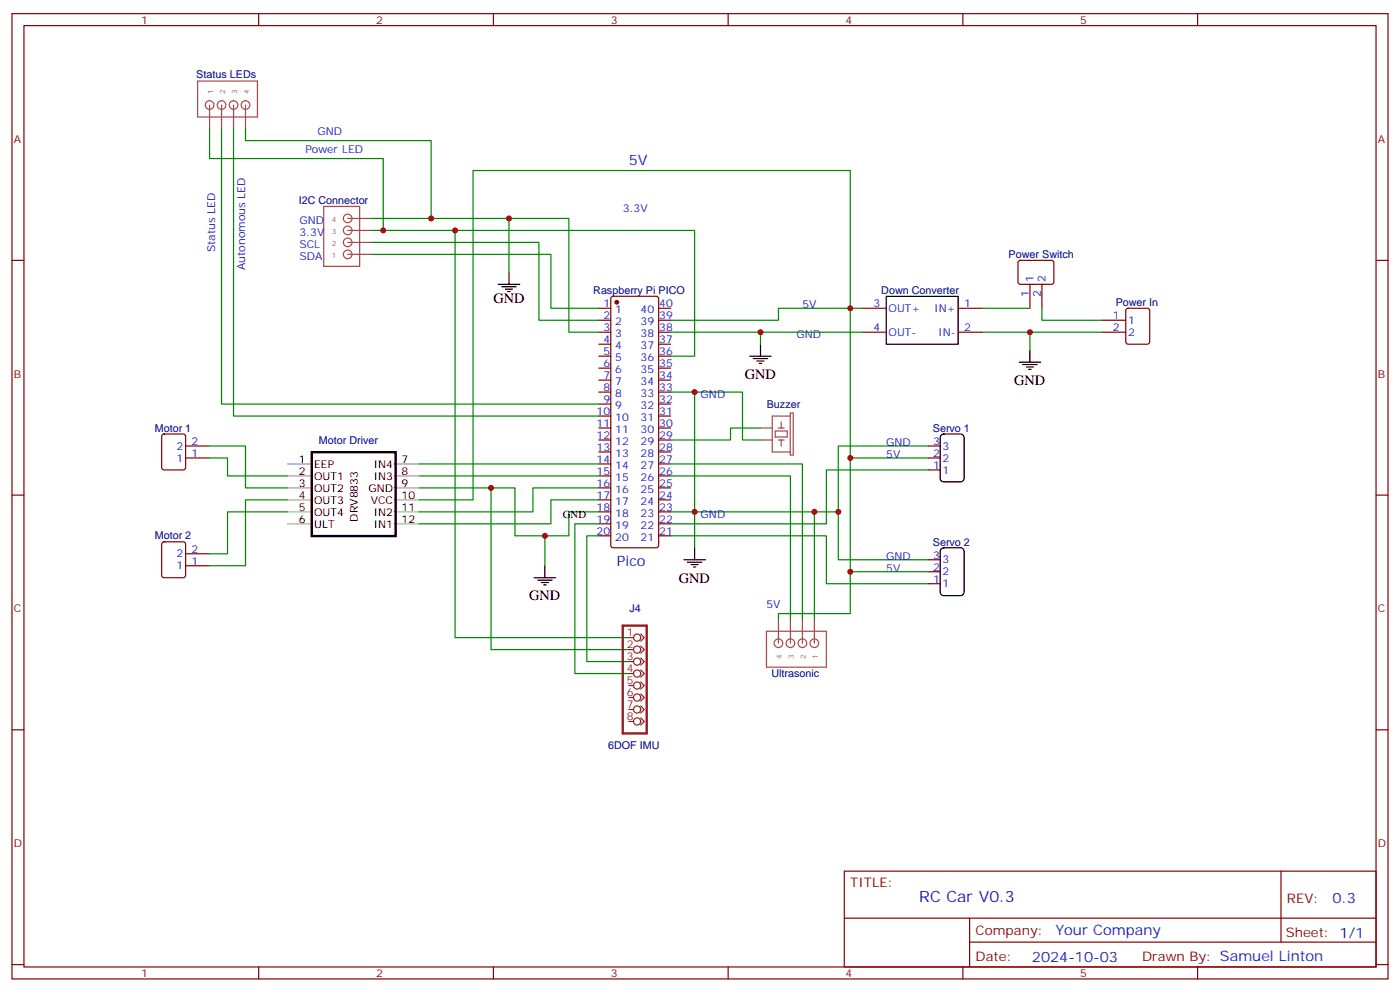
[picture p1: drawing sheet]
<svg xmlns="http://www.w3.org/2000/svg" width="412mm" height="292mm" viewBox="0 0 412 292" stroke-linecap="round" stroke-linejoin="round" font-family="sans-serif">
<g fill="none" stroke="#870000" stroke-width=".35">
<path d="M3.5 4h405.4v284.4h-405.4zM7.1 7.5h398.2v277.3h-398.2zM76.2 4v3.5M145.3 4v3.5M214.5 4v3.5M283.6 4v3.5M352.8 4v3.5M3.5 76.7h3.6M300.1 76.9l.5-.2h9.4l.4 .7v5.9l-.7 .4h-9.4l-.4-.7v-5.6zM405.3 76.7h3.6M176.4 90.8h3.5M176.4 97.9h3.5"/>
<path d="M176.4 94.3h3.5M180.2 87.5l.4-.2h12.7l.5 .2 .2 .5v72.7l-.2 .5-.5 .2h-12.7l-.5-.3-.2-.4v-72.7zM194 90.8h3.6M194 97.9h3.6M194 94.3h3.6M254 90.8h7.1M254 97.9h7.1M282.2 90.8h7.1M282.2 97.9h7.1M303.4 83.7v7.1M306.9 83.7v7.1M324.6 97.9h7"/>
<path d="M324.6 94.3h7M331.8 91l.5-.2h5.7l.6 .4 .1 9.5-.5 .6-5.9 .1-.6-.5-.1-9.4zM176.4 101.4h3.5M176.4 104.9h3.5M176.4 108.4h3.5M176.4 112h3.5M176.4 115.5h3.5M176.4 119h3.5M194 101.4h3.6M194 104.9h3.6M194 108.4h3.6M194 112h3.6"/>
<path d="M194 115.5h3.6M194 119h3.6M47.9 128.1l.4-.3h5.7l.6 .5 .1 9.4-.5 .7h-5.9l-.6-.4-.1-9.4zM54.7 134.9h7M54.7 131.4h7M176.4 122.6h3.5M176.4 126.1h3.5M176.4 129.6h3.5M176.4 133.1h3.5M176.4 136.7h3.5M194 122.6h3.6M194 126.1h3.6"/>
<path d="M194 129.6h3.6M194 133.1h3.6M194 136.7h3.6M273.4 134.9h3.5M273.4 131.4h3.5M273.4 138.4h3.5M3.5 145.8h3.6M47.9 159.8l.4-.2h5.7l.6 .4 .1 9.5-.5 .6-5.9 .1-.6-.5-.1-9.4zM176.4 140.2h3.5M176.4 143.7h3.5M176.4 147.2h3.5M176.4 150.8h3.5"/>
<path d="M176.4 154.3h3.5M176.4 157.8h3.5M194 140.2h3.6M194 143.7h3.6M194 147.2h3.6M194 150.8h3.6M194 154.3h3.6M194 157.8h3.6M405.3 145.8h3.6M54.7 166.7h7M54.7 163.1h7M273.4 171.9h3.5"/>
<path d="M273.4 168.4h3.5M273.4 164.9h3.5M3.5 215h3.6M405.3 215h3.6M248.7 256.6h156.6v28.2h-156.6zM377.3 256.6v20.9M248.7 270.5h156.5M285.6 277.5h119.6M285.6 270.5v14.1M3.5 284.1h3.6M76.2 284.8v3.6M145.3 284.8v3.6"/>
<path d="M214.5 284.8v3.6M283.6 284.8v3.6M352.8 284.8v3.6M405.3 284.1h3.6"/>
</g>
<g fill="none" stroke="#a64a4a" stroke-width=".35">
<path d="M58.2 23.9h17.6v10.6h-17.6zM61.7 30.9v7M65.3 30.9v7M68.8 30.9v7M72.3 30.9v7M95.4 60.8h10.5v17.7h-10.5zM101.1 71.4a1.27 1.27 0 0 1 1.8-1.2 1.27 1.27 0 0 1 .4 2.1 1.27 1.27 0 0 1-2.1-.5l-.1-.4M102.4 74.9h7M102.4 71.4h7M102.4 67.9h7M102.4 64.3h7M224 126.1h3.5"/>
<path d="M224 129.6h3.5M228.4 127h3.5v1.7h-3.5zM229.2 126.1h1.8M229.2 129.6h1.8M230.1 124.3v1.8M230.1 129.6v1.8M232.8 122.6h-5.3v10.5h5.3M232.8 121.7h.9v12.3h-.9zM225.8 185.9h17.6v10.6h-17.6zM229.3 182.5v7M232.8 182.5v7M236.4 190.7a1.27 1.27 0 0 1-1.2-1.7 1.27 1.27 0 0 1 2.1-.4 1.27 1.27 0 0 1-.5 2.1h-.4"/>
<path d="M236.4 182.5v7M239.9 182.5v7"/>
<circle cx="61.7" cy="30.9" r="1.27"/>
<circle cx="65.3" cy="30.9" r="1.27"/>
<circle cx="68.8" cy="30.9" r="1.27"/>
<circle cx="72.3" cy="30.9" r="1.27"/>
<circle cx="102.4" cy="64.3" r="1.27"/>
<circle cx="102.4" cy="67.9" r="1.27"/>
<circle cx="102.4" cy="74.9" r="1.27"/>
<circle cx="229.3" cy="189.5" r="1.27"/>
<circle cx="232.8" cy="189.5" r="1.27"/>
<circle cx="239.9" cy="189.5" r="1.27"/>
</g>
<g fill="none" stroke="#000" stroke-width=".35">
<path d="M146.8 83.7h6.3M147.8 84.5h4.2M148.9 85.2h2.1M149.6 85.9h.7M149.9 80.2v3.5M261.1 87.3h21.1v14.1h-21.1zM220.8 104.9h6.4M221.9 105.6h4.2M223 106.3h2.1M223.7 107h.7M224 101.4v3.5M300.2 106.7h6.4"/>
<path d="M301.3 107.4h4.2M302.3 108.1h2.1M303 108.8h.7M303.4 103.2v3.5M277.2 128.3l.8-.5h4.9l.7 .3 .3 .5 .1 12.3-.2 .6-.6 .4-5.2 .1-.6-.3-.4-.5-.1-12.3zM157.3 170.2h6.4M158.4 170.9h4.2M159.5 171.6h2.1M160.2 172.3h.7M160.5 166.7v3.5M201.4 164.9h6.4M202.5 165.6h4.2"/>
<path d="M203.6 166.3h2.1M204.3 167h.7M204.6 161.4v3.5M277.2 161.8l.8-.4h4.9l.7 .2 .3 .5 .1 12.3-.2 .6-.6 .4-5.2 .1-.6-.3-.4-.5-.1-12.3z"/>
</g>
<g fill="none" stroke="#008700" stroke-width=".35">
<path d="M61.7 37.9v8.8h51.2v21.2M65.3 37.9v81.1h111.1M68.8 37.9v84.7h107.6M72.3 37.9v3.5h54.7v22.9M109.4 64.3h58.2v33.6h8.8M109.4 67.9h95.2v37h-7M109.4 74.9h52.9v15.9h14.1M109.4 71.4h49.3v22.9h17.7M134.1 67.9v119.9h51.1M149.9 64.3v15.9M197.6 97.9h56.4M224 97.9v3.5"/>
<path d="M250.5 90.8h-21.2v3.5h-31.7M250.5 90.8v44.1h22.9M250.5 90.8v-40.6h-111.2v97h-15.8M250.5 90.8h3.5M289.3 97.9h35.3M289.3 90.8h14.1M303.4 97.9v5.3M306.9 90.8v3.5h17.7M197.6 115.5h21.1v14.1h5.3M204.6 115.5v45.9M61.7 134.9h5.3v5.3h17.7M61.7 131.4h10.6v12.3h12.4"/>
<path d="M123.5 136.7h52.9M197.6 136.7h38.8v45.8M224 126.1h-8.8v3.5h-17.6M250.5 134.9v45.9h-21.2v1.7M273.4 138.4h-30v15.9h-45.8M273.4 131.4h-26.5v33.5h26.5M84.7 147.2h-12.4v19.5h-10.6M84.7 150.8h-17.7v12.3h-5.3M123.5 143.7h28.2v14.1h15.9v-7h8.8M123.5 140.2h52.9M144.6 143.7v47.6h40.6M160.5 157.8v8.9"/>
<path d="M176.4 147.2h-14.1v7.1h-38.8M176.4 143.7h-19.4v7.1h-33.5M176.4 154.3h-7.1v44.1h15.9M176.4 157.8h-3.5v37.1h12.3M197.6 157.8h45.8v14.1h30M197.6 140.2h35.2v42.3M197.6 150.8h49.3M239.9 150.8v31.7M250.5 168.4h22.9"/>
</g>
<path d="M84.7 136.7h7M116.4 136.7h7.1M84.7 154.3h7M84.7 150.8h7M84.7 147.2h7M84.7 143.7h7M84.7 140.2h7M116.4 154.3h7.1M116.4 150.8h7.1M116.4 147.2h7.1M116.4 143.7h7.1M116.4 140.2h7.1" fill="none" stroke="#999" stroke-width=".35"/>
<path d="M91.8 133.2h24.7v24.7h-24.7z" fill="none" stroke="#000" stroke-width=".71"/>
<circle cx="181.7" cy="89" r=".53" fill="#870000" stroke="#870000" stroke-width=".35"/>
<path d="M183.4 184.3h7.1v31.7h-7.1z" fill="none" stroke="#8c2424" stroke-width=".71"/>
<g fill="none" stroke="#8c2424" stroke-width=".35">
<path d="M185.2 187.8h1.4M185.2 191.3h1.4M185.2 194.9h1.4M185.2 198.4h1.4M188.7 186.8l1.1 1-1.1 1.1M188.7 190.3l1.1 1-1.1 1.1M188.7 193.8l1.1 1.1-1.1 1M188.7 197.3l1.1 1.1-1.1 1.1M185.2 201.9h1.4M185.2 205.5h1.4M185.2 209h1.4M185.2 212.5h1.4"/>
<path d="M188.7 200.9l1.1 1-1.1 1.1M188.7 204.4l1.1 1.1-1.1 1M188.7 207.9l1.1 1.1-1.1 1M188.7 211.5l1.1 1-1.1 1.1"/>
<circle cx="187.7" cy="198.4" r="1.06"/>
<circle cx="187.7" cy="187.8" r="1.06"/>
<circle cx="187.7" cy="194.9" r="1.06"/>
<circle cx="187.7" cy="191.3" r="1.06"/>
<circle cx="187.7" cy="205.5" r="1.06"/>
<circle cx="187.7" cy="201.9" r="1.06"/>
<circle cx="187.7" cy="212.5" r="1.06"/>
<circle cx="187.7" cy="209" r="1.06"/>
</g>
<g fill="#c00">
<circle cx="250.5" cy="90.8" r=".88"/>
<circle cx="160.5" cy="157.8" r=".88"/>
<circle cx="303.4" cy="97.9" r=".88"/>
<circle cx="224" cy="97.9" r=".88"/>
<circle cx="204.6" cy="150.8" r=".88"/>
<circle cx="204.6" cy="115.5" r=".88"/>
<circle cx="246.9" cy="150.8" r=".88"/>
<circle cx="250.5" cy="134.9" r=".88"/>
<circle cx="250.5" cy="168.4" r=".88"/>
<circle cx="144.6" cy="143.7" r=".88"/>
<circle cx="239.9" cy="150.8" r=".88"/>
<circle cx="149.9" cy="64.3" r=".88"/>
<circle cx="127" cy="64.3" r=".88"/>
<circle cx="134.1" cy="67.9" r=".88"/>
<circle cx="112.9" cy="67.9" r=".88"/>
</g>
<text font-size="4.6" fill="#00f" x="270.8" y="265.6">RC Car V0.3</text>
<g font-size="4.2" fill="#00f">
<text x="185.2" y="48.5">5V</text>
<text x="181.7" y="166.7">Pico</text>
<text x="392.5" y="265.9">0.3</text>
<text x="310.9" y="275.4">Your Company</text>
<text x="304" y="283.2">2024-10-03</text>
</g>
<g font-size="4.2">
<text x="145.3" y="89.4">GND</text>
<text x="219.4" y="111.6">GND</text>
<text x="298.7" y="113.4">GND</text>
<text x="200" y="171.6">GND</text>
<text x="155.9" y="176.9">GND</text>
</g>
<g font-size="3.9" fill="#800">
<text x="250.5" y="261.2">TITLE:</text>
<text x="379.1" y="265.9">REV:</text>
<text x="287.4" y="275.4">Company:</text>
<text x="378.7" y="276">Sheet: 1/1</text>
<text x="287.4" y="283.1">Date:</text>
<text x="336.4" y="283.2">Drawn By: Samuel Linton</text>
</g>
<g font-size="3.2" fill="#800">
<text x="41.6" y="7">1</text>
<text x="110.8" y="7">2</text>
<text x="179.9" y="7">3</text>
<text x="249.1" y="7">4</text>
<text x="318.2" y="7">5</text>
<text x="4.1" y="42.1">A</text>
<text x="405.9" y="42.1">A</text>
<text x="4.1" y="111.3">B</text>
<text x="405.9" y="111.3">B</text>
<text x="4.1" y="180.4">C</text>
<text x="405.9" y="180.4">C</text>
<text x="4.1" y="249.6">D</text>
<text x="405.9" y="249.6">D</text>
<text x="41.6" y="287.8">1</text>
<text x="110.8" y="287.8">2</text>
<text x="179.9" y="287.8">3</text>
<text x="249.1" y="287.8">4</text>
<text x="318.2" y="287.8">5</text>
</g>
<g font-size="3.2" fill="#000080">
<text x="57.8" y="23.1">Status LEDs</text>
<text x="88" y="60.1">I2C Connector</text>
<text x="297.1" y="76.1">Power Switch</text>
<text x="174.7" y="86.6">Raspberry Pi PICO</text>
<text x="259.6" y="86.6">Down Converter</text>
<text x="328.6" y="90.1">Power In</text>
<text x="225.9" y="120.2">Buzzer</text>
<text x="45.6" y="127.1">Motor 1</text>
<text x="94" y="130.7">Motor Driver</text>
<text x="274.8" y="127.2">Servo 1</text>
<text x="45.6" y="158.9">Motor 2</text>
<text x="274.8" y="160.7">Servo 2</text>
<text x="185.4" y="180.2">J4</text>
<text x="227.2" y="199.5">Ultrasonic</text>
<text x="179.1" y="220.7">6DOF IMU</text>
</g>
<g font-size="3.2" fill="#00f">
<text x="93.5" y="39.7">GND</text>
<text x="90" y="44.9">Power LED</text>
<text x="183.4" y="62.6">3.3V</text>
<text x="88.2" y="69.6">3.3V</text>
<text x="88.2" y="66.1">GND</text>
<text x="63.4" y="74.3" transform="rotate(-90 63.4 74.3)">Status LED</text>
<text x="88.2" y="73.2">SCL</text>
<text x="88.2" y="76.7">SDA</text>
<text x="72.2" y="79.6" transform="rotate(-90 72.2 79.6)">Autonomous LED</text>
<text x="304.4" y="83" transform="rotate(-90 304.4 83)">1</text>
<text x="308" y="83" transform="rotate(-90 308 83)">2</text>
<text x="303" y="87.5" transform="rotate(-90 303 87.5)">1</text>
<text x="306.6" y="87.5" transform="rotate(-90 306.6 87.5)">2</text>
<text x="177.7" y="90.5">1</text>
<text x="177.7" y="94">2</text>
<text x="181.2" y="92.2">1</text>
<text x="181.2" y="95.7">2</text>
<text x="188.7" y="95.7">39</text>
<text x="188.7" y="92.2">40</text>
<text x="194.2" y="94">39</text>
<text x="194.2" y="90.5">40</text>
<text x="236.4" y="90.8">5V</text>
<text x="257.3" y="90.5">3</text>
<text x="261.8" y="91.9">OUT+</text>
<text x="275.2" y="91.9">IN+</text>
<text x="284" y="90.5">1</text>
<text x="327.8" y="94">1</text>
<text x="332.3" y="95.4">1</text>
<text x="177.7" y="97.5">3</text>
<text x="177.7" y="101">4</text>
<text x="181.2" y="99.3">3</text>
<text x="188.7" y="99.3">38</text>
<text x="194.2" y="101">37</text>
<text x="194.2" y="97.5">38</text>
<text x="234.6" y="99.6">GND</text>
<text x="257.3" y="97.5">4</text>
<text x="261.8" y="98.9">OUT-</text>
<text x="276.4" y="98.9">IN-</text>
<text x="284" y="97.5">2</text>
<text x="327.8" y="97.5">2</text>
<text x="332.3" y="98.9">2</text>
<text x="177.7" y="104.6">5</text>
<text x="181.2" y="102.8">4</text>
<text x="181.2" y="106.3">5</text>
<text x="188.7" y="106.3">36</text>
<text x="188.7" y="102.8">37</text>
<text x="194.2" y="104.6">36</text>
<text x="177.7" y="108.1">6</text>
<text x="177.7" y="111.6">7</text>
<text x="181.2" y="109.9">6</text>
<text x="181.2" y="113.4">7</text>
<text x="188.7" y="113.4">34</text>
<text x="188.7" y="109.9">35</text>
<text x="194.2" y="111.6">34</text>
<text x="194.2" y="108.1">35</text>
<text x="177.7" y="115.1">8</text>
<text x="177.7" y="118.7">9</text>
<text x="181.2" y="116.9">8</text>
<text x="188.7" y="116.9">33</text>
<text x="194.2" y="118.7">32</text>
<text x="194.2" y="115.1">33</text>
<text x="206.4" y="117.3">GND</text>
<text x="175.7" y="122.2">10</text>
<text x="175.7" y="125.7">11</text>
<text x="181.2" y="120.4">9</text>
<text x="181.2" y="124">10</text>
<text x="188.7" y="124">31</text>
<text x="188.7" y="120.4">32</text>
<text x="194.2" y="125.7">30</text>
<text x="194.2" y="122.2">31</text>
<text x="56.4" y="131">2</text>
<text x="175.7" y="129.3">12</text>
<text x="181.2" y="127.5">11</text>
<text x="181.2" y="131">12</text>
<text x="188.7" y="131">29</text>
<text x="188.7" y="127.5">30</text>
<text x="194.2" y="129.3">29</text>
<text x="261.1" y="131.4">GND</text>
<text x="274.9" y="131">3</text>
<text x="52" y="136">1</text>
<text x="52" y="132.4">2</text>
<text x="56.4" y="134.5">1</text>
<text x="175.7" y="132.8">13</text>
<text x="175.7" y="136.3">14</text>
<text x="181.2" y="134.5">13</text>
<text x="188.7" y="134.5">28</text>
<text x="194.2" y="136.3">27</text>
<text x="194.2" y="132.8">28</text>
<text x="261.1" y="134.9">5V</text>
<text x="274.9" y="134.5">2</text>
<text x="277.6" y="136">2</text>
<text x="277.6" y="132.4">3</text>
<text x="175.7" y="139.8">15</text>
<text x="175.7" y="143.4">16</text>
<text x="181.2" y="138.1">14</text>
<text x="181.2" y="141.6">15</text>
<text x="188.7" y="141.6">26</text>
<text x="188.7" y="138.1">27</text>
<text x="194.2" y="143.4">25</text>
<text x="194.2" y="139.8">26</text>
<text x="274.9" y="138.1">1</text>
<text x="277.6" y="139.5">1</text>
<text x="175.7" y="146.9">17</text>
<text x="181.2" y="145.1">16</text>
<text x="181.2" y="148.7">17</text>
<text x="188.7" y="148.7">24</text>
<text x="188.7" y="145.1">25</text>
<text x="194.2" y="146.9">24</text>
<text x="175.7" y="150.4">18</text>
<text x="175.7" y="154">19</text>
<text x="181.2" y="152.2">18</text>
<text x="181.2" y="155.7">19</text>
<text x="188.7" y="155.7">22</text>
<text x="188.7" y="152.2">23</text>
<text x="194.2" y="154">22</text>
<text x="194.2" y="150.4">23</text>
<text x="206.4" y="152.5">GND</text>
<text x="175.7" y="157.5">20</text>
<text x="181.2" y="159.2">20</text>
<text x="188.7" y="159.2">21</text>
<text x="194.2" y="157.5">21</text>
<text x="52" y="167.7">1</text>
<text x="52" y="164.2">2</text>
<text x="56.4" y="166.3">1</text>
<text x="56.4" y="162.8">2</text>
<text x="261.1" y="164.9">GND</text>
<text x="274.9" y="164.5">3</text>
<text x="277.6" y="165.9">3</text>
<text x="261.1" y="168.4">5V</text>
<text x="274.9" y="171.6">1</text>
<text x="274.9" y="168.1">2</text>
<text x="277.6" y="173">1</text>
<text x="277.6" y="169.5">2</text>
<text x="225.8" y="179">5V</text>
</g>
<g font-size="3.2">
<text x="88" y="136.4">1</text>
<text x="92.5" y="137.8">EEP</text>
<text x="110.1" y="137.8">IN4</text>
<text x="118.3" y="136.4">7</text>
<text x="88" y="143.4">3</text>
<text x="88" y="139.9">2</text>
<text x="92.5" y="141.3">OUT1</text>
<text x="110.1" y="141.3">IN3</text>
<text x="118.3" y="143.4">9</text>
<text x="118.3" y="139.9">8</text>
<text x="88" y="147">4</text>
<text x="92.5" y="148.4">OUT3</text>
<text x="92.5" y="144.9">OUT2</text>
<text x="108.5" y="144.9">GND</text>
<text x="109.2" y="148.4">VCC</text>
<text x="118.3" y="147">10</text>
<text x="88" y="154">6</text>
<text x="88" y="150.5">5</text>
<text x="92.5" y="155.4">ULT</text>
<text x="92.5" y="151.9">OUT4</text>
<text x="105.4" y="153.6" transform="rotate(-90 105.4 153.6)">DRV8833</text>
<text x="110.1" y="155.4">IN1</text>
<text x="110.1" y="151.9">IN2</text>
<text x="118.3" y="154">12</text>
<text x="118.3" y="150.5">11</text>
<text x="165.8" y="152.5">GND</text>
</g>
<g font-size="3.2" fill="#8d2323">
<text x="184.6" y="187.5">1</text>
<text x="184.6" y="191">2</text>
<text x="184.6" y="194.5">3</text>
<text x="184.6" y="198">4</text>
<text x="184.6" y="201.6">5</text>
<text x="184.6" y="205.1">6</text>
<text x="184.6" y="208.6">7</text>
<text x="184.6" y="212.2">8</text>
</g>
<g font-size="2.1" fill="#a54b4b">
<text x="62.8" y="27.6" transform="rotate(-90 62.8 27.6)">1</text>
<text x="66.3" y="27.6" transform="rotate(-90 66.3 27.6)">2</text>
<text x="69.8" y="27.6" transform="rotate(-90 69.8 27.6)">3</text>
<text x="73.4" y="27.6" transform="rotate(-90 73.4 27.6)">4</text>
<text x="97.7" y="65.4">4</text>
<text x="97.7" y="68.9">3</text>
<text x="97.7" y="76">1</text>
<text x="97.7" y="72.4">2</text>
<text x="230.3" y="194.2" transform="rotate(-90 230.3 194.2)">4</text>
<text x="233.9" y="194.2" transform="rotate(-90 233.9 194.2)">3</text>
<text x="237.4" y="194.2" transform="rotate(-90 237.4 194.2)">2</text>
<text x="240.9" y="194.2" transform="rotate(-90 240.9 194.2)">1</text>
</g>
</svg>
